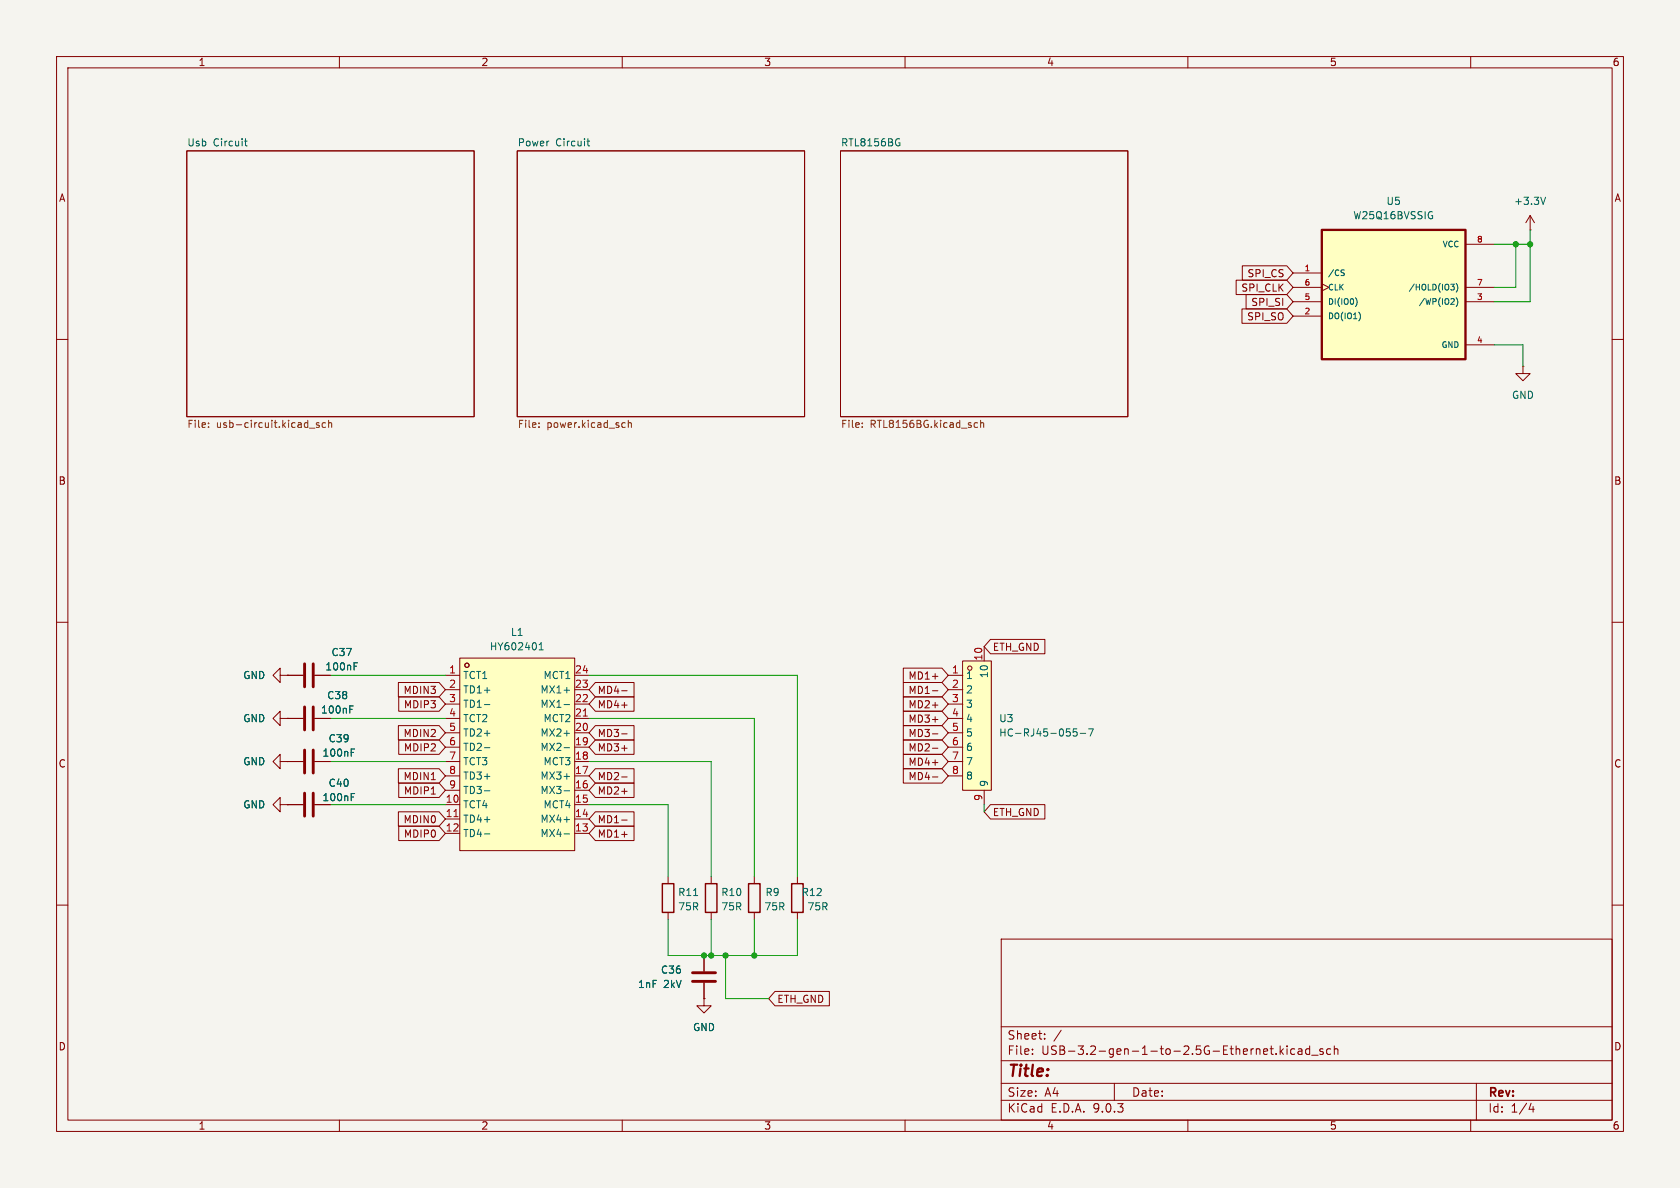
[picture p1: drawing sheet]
<svg xmlns="http://www.w3.org/2000/svg" width="297mm" height="210mm" viewBox="0 0 297 210" stroke-linecap="round" stroke-linejoin="round" font-family="sans-serif">
<path d="M0 0h297v210h-297z" fill="#f5f4ef" stroke="#f5f4ef" stroke-width=".18"/>
<g fill="none" stroke="#840000" stroke-width=".18">
<path d="M10 10h277v190h-277zM12 12h273v186h-273zM60 10v2M110 10v2M160 10v2M210 10v2M260 10v2M33 26.7h50.8v47h-50.8zM91.4 26.7h50.8v47h-50.8zM148.6 26.7h50.8v47h-50.8zM270.5 38.1l-.8 1.3M270.5 38.1l.8 1.3"/>
<path d="M270.5 38.1v2.5M270.5 40.6h.1M10 60h2M269.2 64.8v1.2h1.3l-1.3 1.3-1.2-1.3h1.2M269.2 64.8h.1M285 60h2M10 110h2M285 110h2M49.5 134.6v1.3l-1.2-1.3 1.2-1.2v1.2h1.3M50.8 134.6h.1M50.8 134.6h2.8M55.6 134.6h2.8"/>
<path d="M49.5 142.2v1.3l-1.2-1.3 1.2-1.2v1.2h1.3M50.8 142.2h.1M50.8 142.2h2.8M55.6 142.2h2.8M118.1 154.9v1.3M125.7 154.9v1.3M141 154.9v1.3M10 160h2M118.1 161.3v1.3M125.7 161.3v1.3M141 161.3v1.3M177 166h108v32h-108z"/>
<path d="M285 160h2M60 198v2M110 198v2M160 198v2M177 194.5h108M177 191.5h108M177 187.5h108M177 181.5h108M182.5 186.3v.1M182.5 185.5v.1M184.7 183.6v.1M184.7 182.8v.1"/>
<path d="M187.6 182.1l-1.3 2M197 191.5v3M210 198v2M224.5 185.4h.6M224.7 184.9v1.3l.4 .2M225.6 186.3v.1M226.3 184.9v1.5M226.5 185.8l.4 .6M226.9 185.4l-.6 .6M227.5 184.9v.1M227.5 185.4v1M228.9 185.5l-.4-.1-.3 .3v.4l.1 .2h.6"/>
<path d="M229.5 185.5h.6l.1 .9M230.2 185.8h-.5a.29 .29 0 0 0-.2 .3 .29 .29 0 0 0 .2 .3l.5-.1M231.5 185.5l-.4-.1-.3 .3v.4l.2 .2h.5M231.5 184.9v1.5M231.9 186.5h1.1M233.9 185.5l-.4-.1-.2 .2 .1 .2 .5 .2v.3h-.6M235.2 185.5l-.4-.1-.3 .3v.4l.2 .2h.5M235.9 185.5l.2-.1 .4 .1v.9M235.9 184.9v1.5M260 198v2M261 191.5v6.5M270.7 195l-.4 1.1h.9"/>
<path d="M271 195.6v1"/>
</g>
<path d="M43.2 24.9h.5M43.4 24.5v1.1l.3 .2M103.8 24.9h.4M103.9 24.5v1.1l.3 .2M158.7 24.5l.3 .1M158.8 25.3h.3v.4l-.3 .1M273.2 34.9l-.4 1.2M62.1 133h.4M62.1 132.4h.6M62.1 140.9h.4M62.1 140.3h.6M122.6 158.3h.7" fill="none" stroke="#006464" stroke-width=".18"/>
<g fill="none" stroke="#725600" stroke-width=".18">
<path d="M36.9 75.4v.2M36.9 74.8v.1M54.7 75.7h1M56.4 74.8l-.3-.1-.2 .2 .1 .2 .4 .1v.3h-.5M57.6 74.8l-.4-.1-.3 .3 .2 .5h.5M58.1 74.8l.2-.1 .3 .1v.8M58.1 74.3v1.3M95.3 75.4v.2M95.3 74.8v.1M110.2 74.7l.3 .1M110.5 75.5l-.3 .1M111.1 74.8l.2-.1 .3 .1v.8"/>
<path d="M111.1 74.3v1.3M152.4 75.4v.2M152.4 74.8v.1M172.5 74.7l.3 .1M172.8 75.5l-.3 .1M173.4 74.8l.1-.1 .3 .1 .1 .8M173.4 74.3v1.3"/>
</g>
<path d="M117.1 156.2h2v5.1h-2zM124.7 156.2h2v5.1h-2zM140 156.2h2v5.1h-2z" fill="none" stroke="#840000" stroke-width=".25"/>
<path d="M53.8 132.6v4.1M55.4 132.6v4.1M53.8 140.2v4.1M55.4 140.2v4.1" fill="none" stroke="#840000" stroke-width=".51"/>
<path d="M170.2 116.8h5.1v22.9h-5.1z" fill="#ffffc2"/>
<g fill="none" stroke="#840000" stroke-width=".18">
<path d="M167.6 119.4h2.6M170.2 116.8h5.1v22.9h-5.1zM174 114.3v2.5M167.6 121.9h2.6M167.6 124.5h2.6M167.6 127h2.6M167.6 129.5h2.6M167.6 132.1h2.6M167.6 134.6h2.6M167.6 137.2h2.6M174 139.7v2.5M124.5 176.5v1.3h-1.3l1.3 1.3 1.2-1.3h-1.2"/>
<path d="M124.5 176.5h.1M124.5 168.9v2.8M124.5 173.7v2.8"/>
<circle cx="171.5" cy="118.1" r=".38"/>
</g>
<path d="M190.4 128.8h-.6l-.1 .7 .2-.2 .4 .1 .1 .2v.4l-.2 .1-.5-.1M191 129.6h.9M192.4 128.8h.9l-.6 1.3" fill="none" stroke="#006464" stroke-width=".18"/>
<path d="M122.4 172h4.1M122.4 173.5h4.1" fill="none" stroke="#840000" stroke-width=".51"/>
<path d="M81.3 116.3h20.3v34.1h-20.3z" fill="#ffffc2"/>
<g fill="none" stroke="#840000" stroke-width=".18">
<path d="M50.8 119.4h2.8M55.6 119.4h2.8M78.7 119.4h2.6M81.3 116.3h20.3v34.1h-20.3zM101.6 119.4h2.5M49.5 127v1.3l-1.2-1.3 1.2-1.3v1.3h1.3M50.8 127h.1M50.8 127h2.8M55.6 127h2.8M78.7 121.9h2.6M78.7 124.5h2.6M78.7 127h2.6"/>
<path d="M78.7 129.5h2.6M78.7 132.1h2.6M78.7 134.6h2.6M78.7 137.2h2.6M78.7 139.7h2.6M101.6 121.9h2.5M101.6 124.5h2.5M101.6 127h2.5M101.6 129.5h2.5M101.6 132.1h2.5M101.6 134.6h2.5M101.6 137.2h2.5"/>
<path d="M101.6 139.7h2.5M78.7 142.2h2.6M78.7 144.8h2.6M78.7 147.3h2.6M101.6 142.2h2.5M101.6 144.8h2.5M101.6 147.3h2.5M133.3 154.9v1.3M133.3 161.3v1.3"/>
<circle cx="82.6" cy="117.6" r=".38"/>
</g>
<g fill="none" stroke="#006464" stroke-width=".18">
<path d="M62.6 117.8h.4M62.6 117.2h.6M95.3 114.9h.7M95.3 114l.4-.4v1.3M61.8 125.4h.5M61.8 124.8h.6M85.6 124.6h1M85.6 132.2h1M85.6 139.8h1M99.7 124.6h1M99.7 132.2h1M99.7 139.8h1"/>
<path d="M99.7 122h1M99.7 129.6h1M99.7 137.3h1M85.6 147.4h1M99.7 147.4h1M99.7 144.9h1"/>
</g>
<path d="M103.1 126.6h.7M80.3 144.4h.7" fill="none" stroke="#a90000" stroke-width=".18"/>
<path d="M53.8 117.3v4.1M55.4 117.3v4.1M53.8 125v4M55.4 125v4" fill="none" stroke="#840000" stroke-width=".51"/>
<path d="M132.3 156.2h2.1v5.1h-2.1z" fill="none" stroke="#840000" stroke-width=".25"/>
<path d="M233.7 40.6h25.4v22.9h-25.4z" fill="#ffffc2"/>
<path d="M233.7 40.6h25.4v22.9h-25.4z" fill="none" stroke="#840000" stroke-width=".41"/>
<g fill="none" stroke="#840000" stroke-width=".18">
<path d="M218.5 49.5h9l1.1 1.3-1.1 1.3h-9zM219.6 54.6h7.9l1.1 1.3-1.1 1.3h-7.9zM219.6 47h7.9l1.1 1.3-1.1 1.2h-7.9zM220.3 52.1h7.2l1.1 1.2-1.1 1.3h-7.2zM228.6 48.3h5.1M228.6 50.8h5.1M228.6 53.3h5.1M228.6 55.9h5.1M233.7 50.2l1.2 .6-1.2 .6M259.1 50.8h5.1M259.1 53.3h5.1M259.1 43.2h5.1"/>
<path d="M259.1 61h5.1M49.5 119.4v1.3l-1.2-1.3 1.2-1.3v1.3h1.3M50.8 119.4h.1M50.8 119.4h2.8M55.6 119.4h2.8M159.7 118.1h6.8l1.1 1.3-1.1 1.3h-6.8zM175.1 113h9.6v2.6h-9.6l-1.1-1.3zM50.8 127h.1M50.8 134.6h.1M50.8 127h2.8M50.8 134.6h2.8M55.6 127h2.8"/>
<path d="M55.6 134.6h2.8M70.4 120.6h7.2l1.1 1.3-1.1 1.3h-7.2zM70.4 128.3h7.2l1.1 1.2-1.1 1.3h-7.2zM70.4 135.9h7.2l1.1 1.3-1.1 1.2h-7.2zM70.5 123.2h7.1l1.1 1.3-1.1 1.2h-7.1zM70.5 130.8h7.1l1.1 1.3-1.1 1.3h-7.1zM70.5 138.4h7.1l1.1 1.3-1.1 1.3h-7.1zM105.3 138.4h6.8v2.6h-6.8l-1.2-1.3zM105.3 130.8h6.8v2.6h-6.8l-1.2-1.3zM105.3 135.9h6.8v2.5h-6.8l-1.2-1.2zM105.3 128.3h6.8v2.5h-6.8l-1.2-1.3zM105.3 123.2h6.8v2.5h-6.8l-1.2-1.2z"/>
<path d="M105.3 120.6h6.8v2.6h-6.8l-1.2-1.3zM109.9 122.1h1M109.9 137.3h1M109.9 129.7h1M159.7 120.6h6.8l1.1 1.3-1.1 1.3h-6.8zM159.7 130.8h6.8l1.1 1.3-1.1 1.3h-6.8zM159.7 125.7h6.8l1.1 1.3-1.1 1.3h-6.8zM159.7 135.9h6.8l1.1 1.3-1.1 1.2h-6.8zM159.7 133.3h6.8l1.1 1.3-1.1 1.3h-6.8zM159.7 128.3h6.8l1.1 1.2-1.1 1.3h-6.8zM159.7 123.2h6.8l1.1 1.3-1.1 1.2h-6.8zM164.8 122.1h1"/>
<path d="M164.8 132.3h1M164.8 137.3h1M164.8 129.7h1M50.8 142.2h.1M50.8 142.2h2.8M55.6 142.2h2.8M70.4 143.5h7.2l1.1 1.3-1.1 1.3h-7.2zM70.5 146h7.1l1.1 1.3-1.1 1.3h-7.1zM105.3 143.5h6.8v2.6h-6.8l-1.2-1.3zM105.3 146h6.8v2.6h-6.8l-1.2-1.3zM109.9 145h1M175.1 142.2h9.6v2.6h-9.6l-1.1-1.3z"/>
<path d="M124.5 176.5h.1M124.5 168.9v2.8M124.5 173.7v2.8M137 175.3h9.6v2.5h-9.6l-1.1-1.3z"/>
</g>
<g fill="none" stroke="#006464" stroke-width=".18">
<path d="M253 38.1h.3v.5l-.3 .1M253.1 37.4l.1 .1M237.3 47.7l.4 .1M237.5 48.2l.2 .2-.2 .3M239.7 52.7a1.19 1.19 0 0 1 0 1.4M240.4 55.5l.1 .4-.1 .5M256.5 50.2h.6l-.3 .4 .2 .1 .1 .4-.2 .2h-.3M256.9 52.8l.2 .2-.1 .2-.5 .6h.6M257.4 50.1a1.17 1.17 0 0 1 0 1.5M257.4 52.6a1.17 1.17 0 0 1 0 1.6M62.6 117.8h.4M62.6 117.2h.6"/>
<path d="M61.8 125.4h.5M61.8 124.8h.6M62.1 133h.4M62.1 132.4h.6M62.1 140.9h.4M62.1 140.3h.6"/>
</g>
<g fill="none" stroke="#009600" stroke-width=".18">
<path d="M264.2 43.2h6.3M268 43.2v7.6h-3.8M270.5 40.6v12.7h-6.3M264.2 61h5v3.8M58.4 119.4h20.3M104.1 119.4h36.9v35.5M58.4 134.6h20.3M58.4 127h20.3M104.1 134.6h21.6v20.3M104.1 127h29.2v27.9M58.4 142.2h20.3M104.1 142.2h14v12.7"/>
<path d="M174 142.2v1.3M118.1 162.6v6.3h22.9v-6.3M125.7 162.6v6.3M128.3 168.9v7.6h7.6M133.3 162.6v6.3"/>
</g>
<g fill="#009600" stroke="#009600" stroke-width=".18">
<circle cx="270.5" cy="43.2" r=".46"/>
<circle cx="268" cy="43.2" r=".46"/>
<circle cx="133.3" cy="168.9" r=".46"/>
<circle cx="125.7" cy="168.9" r=".46"/>
<circle cx="128.3" cy="168.9" r=".46"/>
<circle cx="124.5" cy="168.9" r=".46"/>
</g>
<text font-size="2.8" fill="#840000" x="178" y="190.9">Title:</text>
<g font-size="2.1" fill="#840000">
<text x="178" y="184">Sheet:</text>
<text x="178" y="186.7">File:</text>
<text x="184.1" y="186.7">USB-3.2-gen-1-to-2.5G-Ethernet.kicad_sch</text>
<text x="178" y="196.9">KiCad</text>
<text x="178" y="194.1">Size:</text>
<text x="184.7" y="194.1">A4</text>
<text x="185.7" y="196.9">E.D.A.</text>
<text x="193.3" y="196.9">9.0.3</text>
<text x="200" y="194.1">Date:</text>
<text x="263" y="194.3">Rev:</text>
<text x="263" y="196.9">Id:</text>
<text x="267.1" y="196.9">1/4</text>
</g>
<g font-size="1.8" fill="#840000">
<text x="35" y="11.9">1</text>
<text x="85" y="11.9">2</text>
<text x="135" y="11.9">3</text>
<text x="185" y="11.9">4</text>
<text x="235" y="11.9">5</text>
<text x="285" y="11.9">6</text>
<text x="10.3" y="35.9">A</text>
<text x="285.3" y="35.9">A</text>
<text x="219.3" y="51.8">SPI_CLK</text>
<text x="220.4" y="49.2">SPI_CS</text>
<text x="220.4" y="56.8">SPI_SO</text>
<text x="221.1" y="54.3">SPI_SI</text>
<text x="10.3" y="85.9">B</text>
<text x="285.3" y="85.9">B</text>
<text x="175.4" y="115.3">ETH_GND</text>
<text x="71.2" y="122.9">MDIN3</text>
<text x="71.3" y="125.4">MDIP3</text>
<text x="105.6" y="125.4">MD4+</text>
<text x="105.6" y="122.9">MD4-</text>
<text x="160.5" y="122.9">MD1-</text>
<text x="160.5" y="120.3">MD1+</text>
<text x="160.5" y="125.4">MD2+</text>
<text x="71.2" y="130.5">MDIN2</text>
<text x="105.6" y="130.5">MD3-</text>
<text x="160.5" y="128">MD3+</text>
<text x="160.5" y="130.5">MD3-</text>
<text x="10.3" y="135.9">C</text>
<text x="71.3" y="133">MDIP2</text>
<text x="105.6" y="133">MD3+</text>
<text x="160.5" y="133">MD2-</text>
<text x="160.5" y="135.6">MD4+</text>
<text x="285.3" y="135.9">C</text>
<text x="71.2" y="138.1">MDIN1</text>
<text x="71.3" y="140.7">MDIP1</text>
<text x="105.6" y="140.7">MD2+</text>
<text x="105.6" y="138.1">MD2-</text>
<text x="160.5" y="138.1">MD4-</text>
<text x="71.2" y="145.7">MDIN0</text>
<text x="71.3" y="148.3">MDIP0</text>
<text x="105.6" y="145.7">MD1-</text>
<text x="105.6" y="148.3">MD1+</text>
<text x="175.4" y="144.5">ETH_GND</text>
<text x="137.3" y="177.5">ETH_GND</text>
<text x="10.3" y="185.9">D</text>
<text x="285.3" y="185.9">D</text>
<text x="35" y="199.9">1</text>
<text x="85" y="199.9">2</text>
<text x="135" y="199.9">3</text>
<text x="185" y="199.9">4</text>
<text x="235" y="199.9">5</text>
<text x="285" y="199.9">6</text>
</g>
<g font-size="1.8" fill="#006464">
<text x="33" y="26">Usb</text>
<text x="37.7" y="26">Circuit</text>
<text x="91.4" y="26">Power</text>
<text x="98.2" y="26">Circuit</text>
<text x="148.6" y="26">RTL8156BG</text>
<text x="239.1" y="39">W25Q16BVSSIG</text>
<text x="245" y="36.4">U5</text>
<text x="267.6" y="36.4">+3.3V</text>
<text x="267.2" y="70.7">GND</text>
<text x="90.2" y="112.6">L1</text>
<text x="57.4" y="118.7">100nF</text>
<text x="58.5" y="116.2">C37</text>
<text x="86.5" y="115.2">HY602401</text>
<text x="174.9" y="120" transform="rotate(-90 174.9 120)">10</text>
<text x="42.9" y="120.2">GND</text>
<text x="57.7" y="123.8">C38</text>
<text x="81.8" y="120.2">TCT1</text>
<text x="81.8" y="122.8">TD1+</text>
<text x="81.8" y="125.3">TD1-</text>
<text x="95.4" y="122.8">MX1+</text>
<text x="95.4" y="125.3">MX1-</text>
<text x="96" y="120.2">MCT1</text>
<text x="170.7" y="120.2">1</text>
<text x="170.7" y="122.8">2</text>
<text x="170.7" y="125.3">3</text>
<text x="42.9" y="127.9">GND</text>
<text x="56.7" y="126.3">100nF</text>
<text x="58" y="131.4">C39</text>
<text x="81.8" y="127.9">TCT2</text>
<text x="81.8" y="130.4">TD2+</text>
<text x="95.4" y="130.4">MX2+</text>
<text x="96" y="127.9">MCT2</text>
<text x="170.7" y="127.9">4</text>
<text x="170.7" y="130.4">5</text>
<text x="176.5" y="130.4">HC-RJ45-055-7</text>
<text x="176.5" y="127.9">U3</text>
<text x="42.9" y="135.5">GND</text>
<text x="56.9" y="134">100nF</text>
<text x="81.8" y="132.9">TD2-</text>
<text x="81.8" y="135.5">TCT3</text>
<text x="95.4" y="132.9">MX2-</text>
<text x="96" y="135.5">MCT3</text>
<text x="170.7" y="132.9">6</text>
<text x="170.7" y="135.5">7</text>
<text x="42.9" y="143.1">GND</text>
<text x="56.9" y="141.8">100nF</text>
<text x="58" y="139.3">C40</text>
<text x="81.8" y="138">TD3+</text>
<text x="81.8" y="140.6">TD3-</text>
<text x="81.8" y="143.1">TCT4</text>
<text x="95.4" y="138">MX3+</text>
<text x="95.4" y="140.6">MX3-</text>
<text x="96" y="143.1">MCT4</text>
<text x="170.7" y="138">8</text>
<text x="174.9" y="139.2" transform="rotate(-90 174.9 139.2)">9</text>
<text x="81.8" y="145.6">TD4+</text>
<text x="81.8" y="148.2">TD4-</text>
<text x="95.4" y="145.6">MX4+</text>
<text x="95.4" y="148.2">MX4-</text>
<text x="119.8" y="158.6">R11</text>
<text x="119.8" y="161.1">75R</text>
<text x="127.4" y="158.6">R10</text>
<text x="127.4" y="161.1">75R</text>
<text x="135" y="161.1">75R</text>
<text x="135.2" y="158.6">R9</text>
<text x="141.6" y="158.6">R12</text>
<text x="142.7" y="161.1">75R</text>
<text x="116.7" y="172.3">C36</text>
<text x="112.7" y="174.9">1nF</text>
<text x="117.3" y="174.9">2kV</text>
<text x="122.4" y="182.5">GND</text>
</g>
<g font-size="1.8" fill="#725600">
<text x="33" y="76">File:</text>
<text x="38.2" y="76">usb-circuit.kicad_sch</text>
<text x="91.4" y="76">File:</text>
<text x="96.7" y="76">power.kicad_sch</text>
<text x="148.6" y="76">File:</text>
<text x="153.8" y="76">RTL8156BG.kicad_sch</text>
</g>
<g font-size="1.8" fill="#a90000">
<text x="79.3" y="119.1">1</text>
<text x="101.6" y="119.1">24</text>
<text x="168.2" y="119.1">1</text>
<text x="173.7" y="116.9" transform="rotate(-90 173.7 116.9)">10</text>
<text x="79.3" y="121.7">2</text>
<text x="79.3" y="124.2">3</text>
<text x="101.6" y="121.7">23</text>
<text x="101.6" y="124.2">22</text>
<text x="168.2" y="121.7">2</text>
<text x="168.2" y="124.2">3</text>
<text x="79.3" y="126.7">4</text>
<text x="79.3" y="129.3">5</text>
<text x="79.3" y="131.8">6</text>
<text x="101.6" y="126.7">21</text>
<text x="101.6" y="129.3">20</text>
<text x="101.6" y="131.8">19</text>
<text x="168.2" y="126.7">4</text>
<text x="168.2" y="129.3">5</text>
<text x="168.2" y="131.8">6</text>
<text x="79.3" y="134.4">7</text>
<text x="79.3" y="136.9">8</text>
<text x="101.6" y="134.4">18</text>
<text x="101.6" y="136.9">17</text>
<text x="168.2" y="134.4">7</text>
<text x="168.2" y="136.9">8</text>
<text x="78.7" y="142">10</text>
<text x="79.3" y="139.4">9</text>
<text x="101.6" y="139.4">16</text>
<text x="101.6" y="142">15</text>
<text x="173.7" y="141.7" transform="rotate(-90 173.7 141.7)">9</text>
<text x="78.7" y="144.5">11</text>
<text x="78.7" y="147.1">12</text>
<text x="101.6" y="144.5">14</text>
<text x="101.6" y="147.1">13</text>
</g>
<g font-size="1.4" fill="#006464">
<text x="254.9" y="43.9">VCC</text>
<text x="234.7" y="49">/CS</text>
<text x="234.7" y="51.5">CLK</text>
<text x="248.9" y="51.5">/HOLD(IO3)</text>
<text x="234.7" y="54.1">DI(IO0)</text>
<text x="234.7" y="56.6">DO(IO1)</text>
<text x="250.7" y="54.1">/WP(IO2)</text>
<text x="254.7" y="61.7">GND</text>
</g>
<g font-size="1.4" fill="#a90000">
<text x="261" y="42.9">8</text>
<text x="230.5" y="48">1</text>
<text x="230.5" y="50.5">6</text>
<text x="230.5" y="53.1">5</text>
<text x="261" y="50.5">7</text>
<text x="261" y="53.1">3</text>
<text x="230.5" y="55.6">2</text>
<text x="261" y="60.7">4</text>
</g>
</svg>
